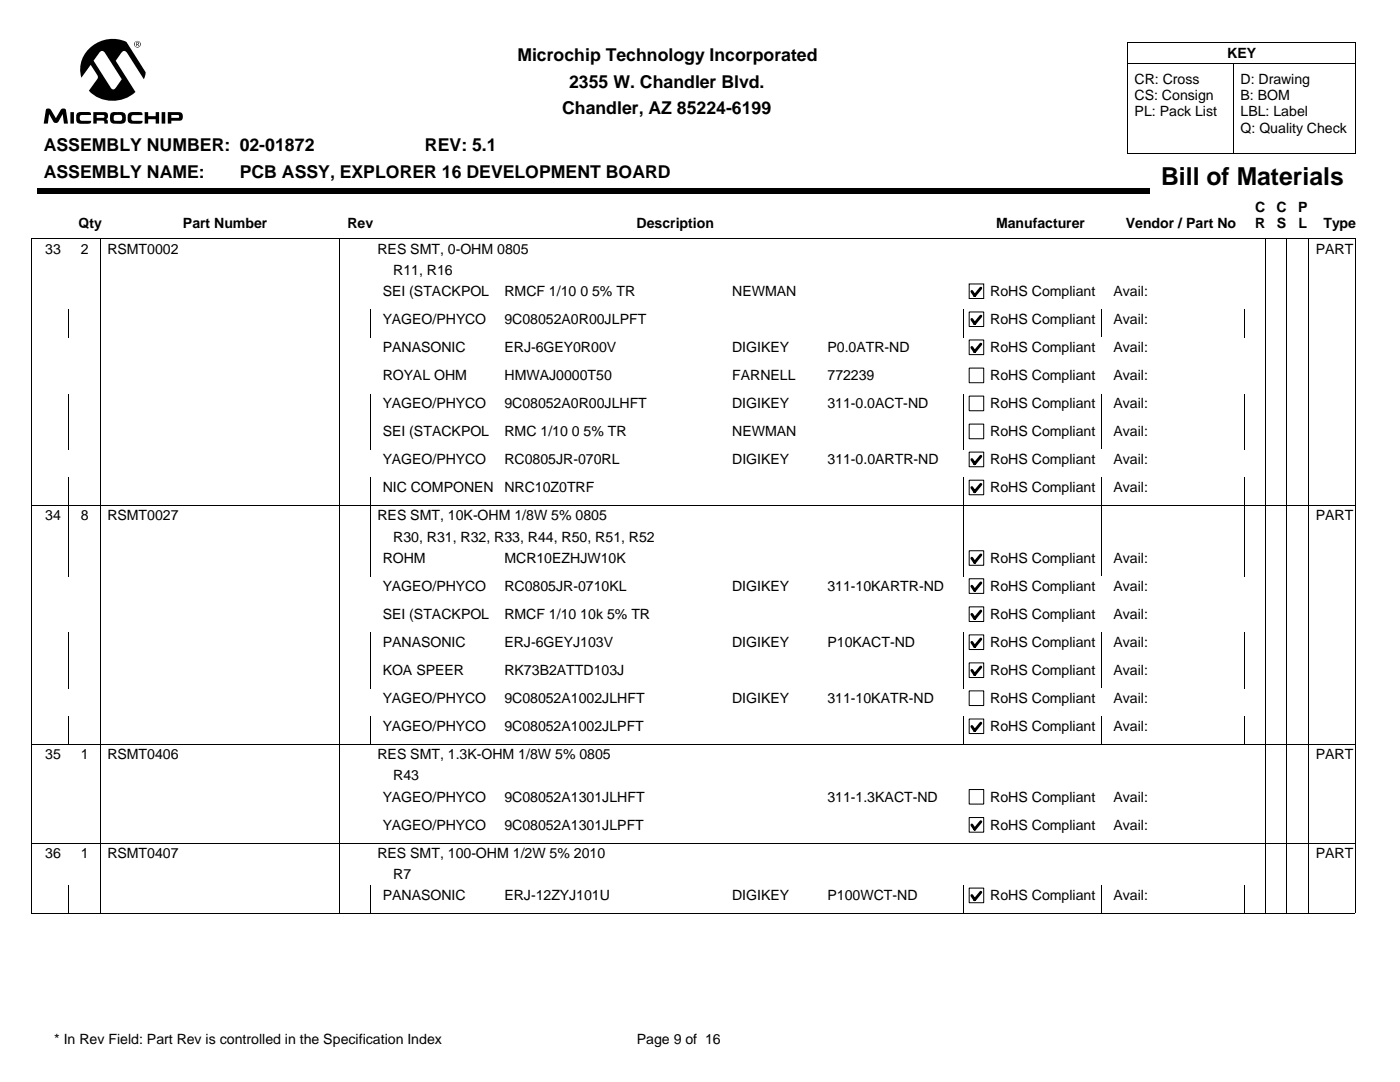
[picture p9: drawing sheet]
<svg xmlns="http://www.w3.org/2000/svg" width="279mm" height="216mm" viewBox="0 0 279 216" stroke-linecap="round" stroke-linejoin="round" font-family="sans-serif">
<g fill="#000">
<path d="M7.4 37.6h222v1.1h-222z"/>
<path d="M26.8 8.8a.66 .66 0 0 1 1.3 0 .66 .66 0 0 1-1.3 0zM33.5 22.4h2.1a.87 .87 0 0 1 .9 .7 .87 .87 0 0 1-.7 1h-1.6v.6h-.7zM32.3 22.4h.7v2.3h-.7zM18 9.5a6.7 6.7 0 0 1 7.2-1.1l3.9 6-.4 1.4-3.3-5.2a.63 .63 0 0 0-.6-.4 .63 .63 0 0 0-.6 .4l-1.1 1.5 3.9 6.3a6.7 6.7 0 0 1-9.3-.3l1.7-2.4 .2-.3-1.5-2.5-1.9 2.6a5.8 5.8 0 0 1 1.8-6zM28.9 22.4h.7v.8h1.5v-.8h.6v2.3h-.6v-.9h-1.5v.9h-.7zM25.7 22.6a3.7 3.7 0 0 1 2.5-.2l.1 .1 .1 .5h-1.8a.6 .6 0 0 0-.4 .5 .6 .6 0 0 0 .4 .6h1.8l-.1 .5-.9 .1a2.11 2.11 0 0 1-1.8-.4 2.22 2.22 0 0 1 .1-1.7zM22.3 22.5l.7-.1a2.94 2.94 0 0 1 1.9 .2l.2 .3a1.42 1.42 0 0 1-.6 1.7l-.8 .1a1.77 1.77 0 0 1-1.6-.4 1.9 1.9 0 0 1 .2-1.8zM18.6 22.4h2.4a.77 .77 0 0 1 .6 .6 .77 .77 0 0 1-.4 .8 .7 .7 0 0 1 .3 .9h-.7v-.5l-.2-.1h-1.3v.6h-.7zM15.4 22.6a4 4 0 0 1 2.4-.2l.3 .1 .1 .4h-1.8a.6 .6 0 0 0-.5 .6 .6 .6 0 0 0 .4 .6h1.9l-.2 .5-1.8 .1a.77 .77 0 0 1-1-.8v-1zM14.1 22.4h.7v2.3h-.7zM9.3 21.7h.5l.3 .1 1.1 1.8 .9-1.7a.61 .61 0 0 1 1.1 .1l.4 2.7h-.8l-.3-1.9-.8 1.5-.4 .2-.6-.1-.9-1.6-.3 1.9h-.8zM26.8 8.8a.6 .6 0 0 0 1.2 0 .6 .6 0 0 0-1.2 0zM34.2 22.9v.6h1.4a.31 .31 0 0 0 .2-.3 .31 .31 0 0 0-.3-.3zM19.9 10.4l-1.2 1.7 3.3 5.3a.58 .58 0 0 0 .5 .4 .58 .58 0 0 0 .6-.3l1.2-1.7-3.5-5.4-.4-.2zM22.9 23l-.2 .2 .1 .8 1.2 .1a.63 .63 0 0 0 .4-.6 .63 .63 0 0 0-.4-.6zM19.3 22.9v.6h1.3a.29 .29 0 0 0 .2-.3 .29 .29 0 0 0-.3-.3zM27.2 8.4l.5 .1v.2l-.2 .2 .3 .3h-.2l-.2-.3h-.1v.3h-.1zM27.3 8.5v.3l.3-.1v-.1z"/>
</g>
<path d="M225.1 12.7h45.5M225.1 8.5h45.5v22.2h-45.5M225.1 8.5v22.2M246.3 12.7v18M20.1 47.6v8.5M67.7 47.6v8.5M252.6 47.6v8.5M256.8 47.6v8.5M261.1 47.6v8.5M270.4 47.7l-264-.1v8.5M270.6 47.6v8.5" fill="none" stroke="#000" stroke-width=".2"/>
<path d="M193.4 56.7h2.9v2.9h-2.9z" fill="#fff"/>
<path d="M193.4 56.7h2.9v2.9h-2.9z" fill="none" stroke="#000" stroke-width=".2"/>
<path d="M195.7 57.5l-1.2 1.5-.5-.9" fill="none" stroke="#000" stroke-width=".56"/>
<path d="M197.4 56.1h22.4v4h-22.4z" fill="#fff"/>
<path d="M6.4 56.1v5.6M20.1 56.1v5.6M67.7 56.1v5.6M252.6 56.1v5.6M256.8 56.1v5.6M261.1 56.1v5.6M270.6 56.1v5.6" fill="none" stroke="#000" stroke-width=".2"/>
<path d="M193.4 62.3h2.9v2.9h-2.9z" fill="#fff"/>
<path d="M193.4 62.3h2.9v2.9h-2.9z" fill="none" stroke="#000" stroke-width=".2"/>
<path d="M195.7 63.1l-1.2 1.5-.5-.9" fill="none" stroke="#000" stroke-width=".56"/>
<path d="M197.4 61.7h22.4v4h-22.4z" fill="#fff"/>
<path d="M6.4 61.7v5.6M13.7 61.7v5.6M20.1 61.7v5.6M67.7 61.7v5.6M74 61.7v5.6M192.4 61.7v5.6M219.8 61.7v5.6M248.4 61.7v5.6M252.6 61.7v5.6M256.8 61.7v5.6M261.1 61.7v5.6M270.6 61.7v5.6" fill="none" stroke="#000" stroke-width=".2"/>
<path d="M193.4 67.9h2.9v2.9h-2.9z" fill="#fff"/>
<path d="M193.4 67.8h2.9v3h-2.9z" fill="none" stroke="#000" stroke-width=".2"/>
<path d="M195.7 68.7l-1.2 1.5-.5-.9" fill="none" stroke="#000" stroke-width=".56"/>
<path d="M197.4 67.3h22.4v4h-22.4z" fill="#fff"/>
<path d="M6.4 67.3v5.6M20.1 67.3v5.6M67.7 67.3v5.6M252.6 67.3v5.6M256.8 67.3v5.6M261.1 67.3v5.6M270.6 67.3v5.6" fill="none" stroke="#000" stroke-width=".2"/>
<path d="M193.4 73.5h2.9v2.9h-2.9z" fill="#fff"/>
<path d="M193.4 73.4h2.9v3h-2.9z" fill="none" stroke="#000" stroke-width=".2"/>
<path d="M197.4 72.9h22.4v4h-22.4z" fill="#fff"/>
<path d="M6.4 72.9v5.6M20.1 72.9v5.6M67.7 72.9v5.6M252.6 72.9v5.6M256.8 72.9v5.6M261.1 72.9v5.6M270.6 72.9v5.6" fill="none" stroke="#000" stroke-width=".2"/>
<path d="M193.4 79.1h2.9v2.9h-2.9z" fill="#fff"/>
<path d="M193.4 79h2.9v3h-2.9z" fill="none" stroke="#000" stroke-width=".2"/>
<path d="M197.4 78.5h22.4v4h-22.4z" fill="#fff"/>
<path d="M6.4 78.5v5.6M13.7 78.5v5.6M20.1 78.5v5.6M67.7 78.5v5.6M74 78.5v5.6M192.4 78.5v5.6M219.8 78.5v5.6M248.4 78.5v5.6M252.6 78.5v5.6M256.8 78.5v5.6M261.1 78.5v5.6M270.6 78.5v5.6" fill="none" stroke="#000" stroke-width=".2"/>
<path d="M193.4 84.6h2.9v2.9h-2.9z" fill="#fff"/>
<path d="M193.4 84.6h2.9v2.9h-2.9z" fill="none" stroke="#000" stroke-width=".2"/>
<path d="M197.4 84.1h22.4v4h-22.4z" fill="#fff"/>
<path d="M6.4 84.1v5.6M13.7 84.1v5.6M20.1 84.1v5.6M67.7 84.1v5.6M74 84.1v5.6M192.4 84.1v5.6M219.8 84.1v5.6M248.4 84.1v5.6M252.6 84.1v5.6M256.8 84.1v5.6M261.1 84.1v5.6M270.6 84.1v5.6" fill="none" stroke="#000" stroke-width=".2"/>
<path d="M193.4 90.2h2.9v2.9h-2.9z" fill="#fff"/>
<path d="M193.4 90.2h2.9v2.9h-2.9z" fill="none" stroke="#000" stroke-width=".2"/>
<path d="M195.7 91l-1.2 1.5-.5-.8" fill="none" stroke="#000" stroke-width=".56"/>
<path d="M197.4 89.7h22.4v4h-22.4z" fill="#fff"/>
<path d="M6.4 89.7v5.6M20.1 89.7v5.6M67.7 89.7v5.6M252.6 89.7v5.6M256.8 89.7v5.6M261.1 89.7v5.6M270.6 89.7v5.6" fill="none" stroke="#000" stroke-width=".2"/>
<path d="M193.4 95.8h2.9v2.9h-2.9z" fill="#fff"/>
<path d="M193.4 95.8h2.9v2.9h-2.9z" fill="none" stroke="#000" stroke-width=".2"/>
<path d="M195.7 96.6l-1.2 1.5-.5-.8" fill="none" stroke="#000" stroke-width=".56"/>
<path d="M197.4 95.3h22.4v4h-22.4z" fill="#fff"/>
<g fill="none" stroke="#000" stroke-width=".2">
<path d="M6.4 95.3v14M13.7 95.3v14M20.1 95.3v14M67.7 95.3v14M74 95.3v14M192.4 95.3v14M219.8 95.3v14M248.4 95.3v14M252.6 95.3v14M256.8 95.3v14M261.1 95.3v14M270.6 95.3v14"/>
<path d="M6.3 100.9h264.1"/>
</g>
<path d="M193.4 109.9h2.9v2.9h-2.9z" fill="#fff"/>
<path d="M193.4 109.9h2.9v2.9h-2.9z" fill="none" stroke="#000" stroke-width=".2"/>
<path d="M195.7 110.7l-1.2 1.5-.5-.8" fill="none" stroke="#000" stroke-width=".56"/>
<path d="M197.4 109.3h22.4v4h-22.4z" fill="#fff"/>
<path d="M6.4 109.3v5.7M13.7 109.3v5.7M20.1 109.3v5.7M67.7 109.3v5.7M74 109.3v5.7M192.4 109.3v5.7M219.8 109.3v5.7M248.4 109.3v5.7M252.6 109.3v5.7M256.8 109.3v5.7M261.1 109.3v5.7M270.6 109.3v5.7" fill="none" stroke="#000" stroke-width=".2"/>
<path d="M193.4 115.5h2.9v2.9h-2.9z" fill="#fff"/>
<path d="M193.4 115.5h2.9v2.9h-2.9z" fill="none" stroke="#000" stroke-width=".2"/>
<path d="M195.7 116.3l-1.2 1.5-.5-.8" fill="none" stroke="#000" stroke-width=".56"/>
<path d="M197.4 115h22.4v3.9h-22.4z" fill="#fff"/>
<path d="M6.4 115v5.5M20.1 115v5.5M67.7 115v5.5M252.6 115v5.5M256.8 115v5.5M261.1 115v5.5M270.6 115v5.5" fill="none" stroke="#000" stroke-width=".2"/>
<path d="M193.4 121.1h2.9v2.9h-2.9z" fill="#fff"/>
<path d="M193.4 121.1h2.9v2.9h-2.9z" fill="none" stroke="#000" stroke-width=".2"/>
<path d="M195.7 121.9l-1.2 1.5-.5-.8" fill="none" stroke="#000" stroke-width=".56"/>
<path d="M197.4 120.6h22.4v3.9h-22.4z" fill="#fff"/>
<path d="M6.4 120.6v5.6M20.1 120.6v5.6M67.7 120.6v5.6M252.6 120.6v5.6M256.8 120.6v5.6M261.1 120.6v5.6M270.6 120.6v5.6" fill="none" stroke="#000" stroke-width=".2"/>
<path d="M193.4 126.7h2.9v2.9h-2.9z" fill="#fff"/>
<path d="M193.4 126.7h2.9v2.9h-2.9z" fill="none" stroke="#000" stroke-width=".2"/>
<path d="M195.7 127.5l-1.2 1.5-.5-.8" fill="none" stroke="#000" stroke-width=".56"/>
<path d="M197.4 126.2h22.4v3.9h-22.4z" fill="#fff"/>
<path d="M6.4 126.2v5.5M13.7 126.2v5.5M20.1 126.2v5.5M67.7 126.2v5.5M74 126.2v5.5M192.4 126.2v5.5M219.8 126.2v5.5M248.4 126.2v5.5M252.6 126.2v5.5M256.8 126.2v5.5M261.1 126.2v5.5M270.6 126.2v5.5" fill="none" stroke="#000" stroke-width=".2"/>
<path d="M193.4 132.3h2.9v2.9h-2.9z" fill="#fff"/>
<path d="M193.4 132.3h2.9v2.9h-2.9z" fill="none" stroke="#000" stroke-width=".2"/>
<path d="M195.7 133.1l-1.2 1.5-.5-.8" fill="none" stroke="#000" stroke-width=".56"/>
<path d="M197.4 131.7h22.4v4h-22.4z" fill="#fff"/>
<path d="M6.4 131.7v5.6M13.7 131.7v5.6M20.1 131.7v5.6M67.7 131.7v5.6M74 131.7v5.6M192.4 131.7v5.6M219.8 131.7v5.6M248.4 131.7v5.6M252.6 131.7v5.6M256.8 131.7v5.6M261.1 131.7v5.6M270.6 131.7v5.6" fill="none" stroke="#000" stroke-width=".2"/>
<path d="M193.4 137.9h2.9v2.9h-2.9z" fill="#fff"/>
<path d="M193.4 137.9h2.9v2.9h-2.9z" fill="none" stroke="#000" stroke-width=".2"/>
<path d="M197.4 137.3h22.4v4h-22.4z" fill="#fff"/>
<path d="M6.4 137.3v5.6M20.1 137.3v5.6M67.7 137.3v5.6M252.6 137.3v5.6M256.8 137.3v5.6M261.1 137.3v5.6M270.6 137.3v5.6" fill="none" stroke="#000" stroke-width=".2"/>
<path d="M193.4 143.5h2.9v2.9h-2.9z" fill="#fff"/>
<path d="M193.4 143.5h2.9v2.9h-2.9z" fill="none" stroke="#000" stroke-width=".2"/>
<path d="M195.7 144.3l-1.2 1.5-.5-.9" fill="none" stroke="#000" stroke-width=".56"/>
<path d="M197.4 142.9h22.4v4h-22.4z" fill="#fff"/>
<g fill="none" stroke="#000" stroke-width=".2">
<path d="M6.4 142.9v5.6M13.7 142.9v5.6M20.1 142.9v14.1M67.7 142.9v14.1M74 142.9v5.6M192.4 142.9v5.6M219.8 142.9v5.6M248.4 142.9v5.6M252.6 142.9v14.1M256.8 142.9v14.1M261.1 142.9v14.1M270.4 148.5h-264.1l.1 8.5"/>
<path d="M270.6 142.9v14.1"/>
</g>
<path d="M193.4 157.6h2.9v2.8h-2.9z" fill="#fff"/>
<path d="M193.4 157.5h2.9v2.9h-2.9z" fill="none" stroke="#000" stroke-width=".2"/>
<path d="M197.4 157h22.4v4h-22.4z" fill="#fff"/>
<path d="M6.4 157v5.6M20.1 157v5.6M67.7 157v5.6M252.6 157v5.6M256.8 157v5.6M261.1 157v5.6M270.6 157v5.6" fill="none" stroke="#000" stroke-width=".2"/>
<path d="M193.4 163.2h2.9v2.9h-2.9z" fill="#fff"/>
<path d="M193.4 163.1h2.9v3h-2.9z" fill="none" stroke="#000" stroke-width=".2"/>
<path d="M195.7 164l-1.2 1.5-.5-.9" fill="none" stroke="#000" stroke-width=".56"/>
<path d="M197.4 162.6h22.4v4h-22.4z" fill="#fff"/>
<path d="M6.3 168.2h264.1M6.4 162.6v14.1M20.1 162.6v14.1M67.7 162.6v14.1M252.6 162.6v14.1M256.8 162.6v14.1M261.1 162.6v14.1M270.6 162.6v14.1" fill="none" stroke="#000" stroke-width=".2"/>
<path d="M193.4 177.2h2.9v2.9h-2.9z" fill="#fff"/>
<path d="M193.4 177.2h2.9v2.9h-2.9z" fill="none" stroke="#000" stroke-width=".2"/>
<path d="M195.7 178l-1.2 1.5-.5-.8" fill="none" stroke="#000" stroke-width=".56"/>
<path d="M197.4 176.7h22.4v4h-22.4z" fill="#fff"/>
<g fill="none" stroke="#000" stroke-width=".2">
<path d="M6.4 176.7v5.5M13.7 176.7v5.5M20.1 176.7v5.5M67.7 176.7v5.5M74 176.7v5.5M192.4 176.7v5.5M219.8 176.7v5.5M248.4 176.7v5.5M252.6 176.7v5.5M256.8 176.7v5.5M261.1 176.7v5.5M270.6 176.7v5.5"/>
<path d="M6.3 182.3h264.1"/>
</g>
<text font-size="4.9" x="231.7" y="36.9">Bill of Materials</text>
<g font-size="3.5">
<text x="103.3" y="12.2">Microchip Technology Incorporated</text>
<text x="113.6" y="17.5">2355 W. Chandler Blvd.</text>
<text x="112.2" y="22.8">Chandler, AZ 85224-6199</text>
<text x="8.7" y="30.2">ASSEMBLY NUMBER: 02-01872</text>
<text x="8.7" y="35.5">ASSEMBLY NAME:</text>
<text x="47.8" y="35.5">PCB ASSY, EXPLORER 16 DEVELOPMENT BOARD</text>
<text x="84.8" y="30.2">REV: 5.1</text>
</g>
<g font-size="2.8">
<text x="244.9" y="11.5">KEY</text>
<text x="226.4" y="16.7">CR: Cross</text>
<text x="247.6" y="16.7">D: Drawing</text>
<text x="226.4" y="20">CS: Consign</text>
<text x="226.4" y="23.2">PL: Pack List</text>
<text x="247.6" y="20">B: BOM</text>
<text x="247.6" y="23.2">LBL: Label</text>
<text x="247.6" y="26.5">Q: Quality Check</text>
<text x="15.7" y="45.4">Qty</text>
<text x="36.5" y="45.4">Part Number</text>
<text x="69.3" y="45.4">Rev</text>
<text x="127" y="45.4">Description</text>
<text x="198.8" y="45.4">Manufacturer</text>
<text x="224.7" y="45.4">Vendor / Part No</text>
<text x="250.5" y="42.2">C</text>
<text x="250.5" y="45.6">R</text>
<text x="254.7" y="42.2">C</text>
<text x="254.8" y="45.6">S</text>
<text x="259.1" y="42.2">P</text>
<text x="259.1" y="45.6">L</text>
<text x="264.1" y="45.4">Type</text>
<text x="9" y="50.6">33</text>
<text x="16.2" y="50.6">2</text>
<text x="21.4" y="50.6">RSMT0002</text>
<text x="75.3" y="50.6">RES SMT, 0-OHM 0805</text>
<text x="262.6" y="50.6">PART</text>
<text x="76.4" y="59.1">SEI (STACKPOL</text>
<text x="78.5" y="54.8">R11, R16</text>
<text x="100.7" y="59.1">RMCF 1/10 0 5% TR</text>
<text x="146.1" y="59.1">NEWMAN</text>
<text x="197.6" y="59.1">RoHS Compliant</text>
<text x="222.2" y="59.1">Avail:</text>
<text x="76.4" y="64.7">YAGEO/PHYCO</text>
<text x="100.7" y="64.7">9C08052A0R00JLPFT</text>
<text x="197.6" y="64.7">RoHS Compliant</text>
<text x="222.2" y="64.7">Avail:</text>
<text x="76.4" y="70.3">PANASONIC</text>
<text x="100.7" y="70.3">ERJ-6GEY0R00V</text>
<text x="146.1" y="70.3">DIGIKEY</text>
<text x="165.1" y="70.3">P0.0ATR-ND</text>
<text x="197.6" y="70.3">RoHS Compliant</text>
<text x="222.2" y="70.3">Avail:</text>
<text x="76.4" y="75.9">ROYAL OHM</text>
<text x="100.7" y="75.9">HMWAJ0000T50</text>
<text x="146.1" y="75.9">FARNELL</text>
<text x="165.1" y="75.9">772239</text>
<text x="197.6" y="75.9">RoHS Compliant</text>
<text x="222.2" y="75.9">Avail:</text>
<text x="76.4" y="81.5">YAGEO/PHYCO</text>
<text x="100.7" y="81.5">9C08052A0R00JLHFT</text>
<text x="146.1" y="81.5">DIGIKEY</text>
<text x="165.1" y="81.5">311-0.0ACT-ND</text>
<text x="197.6" y="81.5">RoHS Compliant</text>
<text x="222.2" y="81.5">Avail:</text>
<text x="76.4" y="87.1">SEI (STACKPOL</text>
<text x="100.7" y="87.1">RMC 1/10 0 5% TR</text>
<text x="146.1" y="87.1">NEWMAN</text>
<text x="197.6" y="87.1">RoHS Compliant</text>
<text x="222.2" y="87.1">Avail:</text>
<text x="76.4" y="92.6">YAGEO/PHYCO</text>
<text x="100.7" y="92.6">RC0805JR-070RL</text>
<text x="146.1" y="92.6">DIGIKEY</text>
<text x="165.1" y="92.6">311-0.0ARTR-ND</text>
<text x="197.6" y="92.6">RoHS Compliant</text>
<text x="222.2" y="92.6">Avail:</text>
<text x="76.4" y="98.2">NIC COMPONEN</text>
<text x="100.7" y="98.2">NRC10Z0TRF</text>
<text x="197.6" y="98.2">RoHS Compliant</text>
<text x="222.2" y="98.2">Avail:</text>
<text x="9" y="103.8">34</text>
<text x="16.2" y="103.8">8</text>
<text x="21.4" y="103.8">RSMT0027</text>
<text x="75.3" y="103.8">RES SMT, 10K-OHM 1/8W 5% 0805</text>
<text x="262.6" y="103.8">PART</text>
<text x="76.4" y="112.3">ROHM</text>
<text x="78.5" y="108.1">R30, R31, R32, R33, R44, R50, R51, R52</text>
<text x="100.7" y="112.3">MCR10EZHJW10K</text>
<text x="197.6" y="112.3">RoHS Compliant</text>
<text x="222.2" y="112.3">Avail:</text>
<text x="76.4" y="117.9">YAGEO/PHYCO</text>
<text x="100.7" y="117.9">RC0805JR-0710KL</text>
<text x="146.1" y="117.9">DIGIKEY</text>
<text x="165.1" y="117.9">311-10KARTR-ND</text>
<text x="197.6" y="117.9">RoHS Compliant</text>
<text x="222.2" y="117.9">Avail:</text>
<text x="76.4" y="123.5">SEI (STACKPOL</text>
<text x="100.7" y="123.5">RMCF 1/10 10k 5% TR</text>
<text x="197.6" y="123.5">RoHS Compliant</text>
<text x="222.2" y="123.5">Avail:</text>
<text x="76.4" y="129.1">PANASONIC</text>
<text x="100.7" y="129.1">ERJ-6GEYJ103V</text>
<text x="146.1" y="129.1">DIGIKEY</text>
<text x="165.1" y="129.1">P10KACT-ND</text>
<text x="197.6" y="129.1">RoHS Compliant</text>
<text x="222.2" y="129.1">Avail:</text>
<text x="76.4" y="134.7">KOA SPEER</text>
<text x="100.7" y="134.7">RK73B2ATTD103J</text>
<text x="197.6" y="134.7">RoHS Compliant</text>
<text x="222.2" y="134.7">Avail:</text>
<text x="76.4" y="140.3">YAGEO/PHYCO</text>
<text x="100.7" y="140.3">9C08052A1002JLHFT</text>
<text x="146.1" y="140.3">DIGIKEY</text>
<text x="165.1" y="140.3">311-10KATR-ND</text>
<text x="197.6" y="140.3">RoHS Compliant</text>
<text x="222.2" y="140.3">Avail:</text>
<text x="76.4" y="145.9">YAGEO/PHYCO</text>
<text x="100.7" y="145.9">9C08052A1002JLPFT</text>
<text x="197.6" y="145.9">RoHS Compliant</text>
<text x="222.2" y="145.9">Avail:</text>
<text x="9" y="151.5">35</text>
<text x="16.2" y="151.5">1</text>
<text x="21.4" y="151.5">RSMT0406</text>
<text x="75.3" y="151.5">RES SMT, 1.3K-OHM 1/8W 5% 0805</text>
<text x="78.5" y="155.7">R43</text>
<text x="262.6" y="151.5">PART</text>
<text x="76.4" y="160">YAGEO/PHYCO</text>
<text x="100.7" y="160">9C08052A1301JLHFT</text>
<text x="165.1" y="160">311-1.3KACT-ND</text>
<text x="197.6" y="160">RoHS Compliant</text>
<text x="222.2" y="160">Avail:</text>
<text x="76.4" y="165.5">YAGEO/PHYCO</text>
<text x="100.7" y="165.5">9C08052A1301JLPFT</text>
<text x="197.6" y="165.5">RoHS Compliant</text>
<text x="222.2" y="165.5">Avail:</text>
<text x="9" y="171.2">36</text>
<text x="16.2" y="171.2">1</text>
<text x="21.4" y="171.2">RSMT0407</text>
<text x="75.3" y="171.2">RES SMT, 100-OHM 1/2W 5% 2010</text>
<text x="262.6" y="171.2">PART</text>
<text x="76.4" y="179.6">PANASONIC</text>
<text x="78.5" y="175.4">R7</text>
<text x="100.7" y="179.6">ERJ-12ZYJ101U</text>
<text x="146.1" y="179.6">DIGIKEY</text>
<text x="165.1" y="179.6">P100WCT-ND</text>
<text x="197.6" y="179.6">RoHS Compliant</text>
<text x="222.2" y="179.6">Avail:</text>
<text x="10.8" y="208.4">* In Rev Field: Part Rev is controlled in the Specification Index</text>
<text x="127.1" y="208.4">Page 9 of 16</text>
</g>
</svg>
